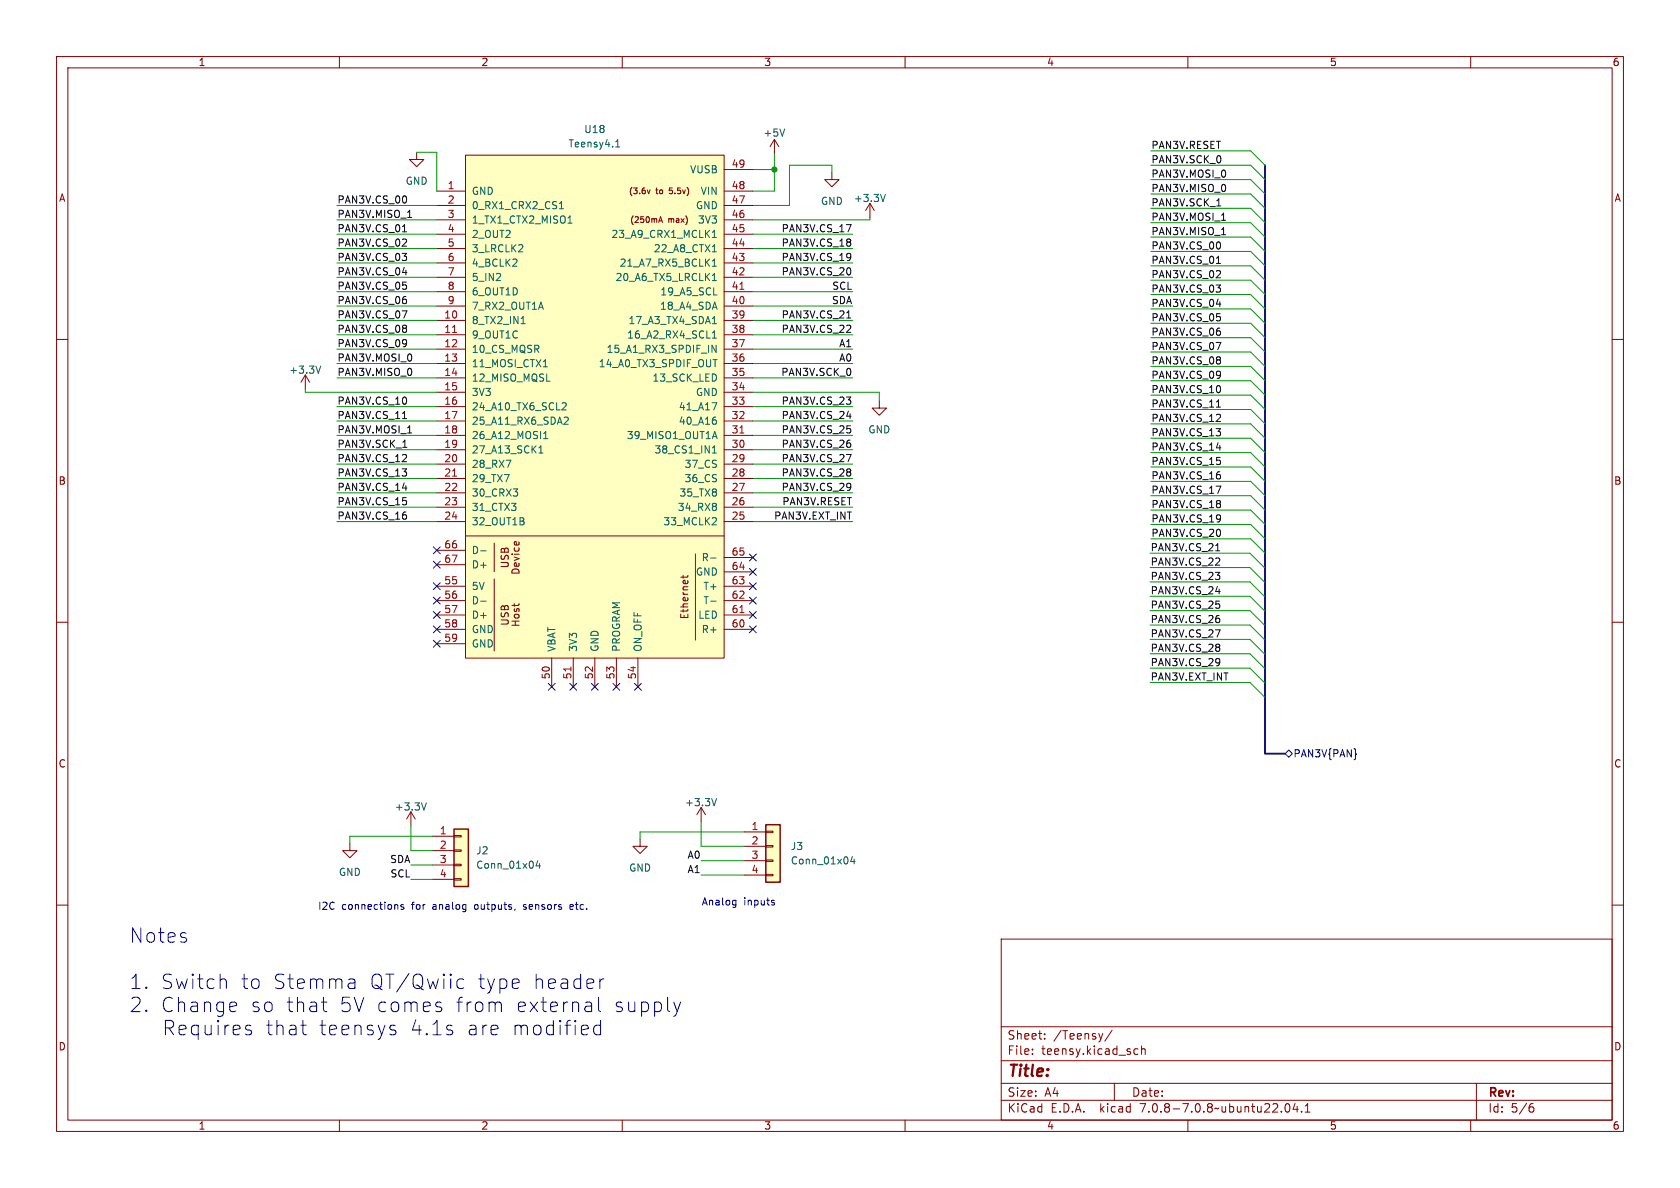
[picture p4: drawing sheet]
<svg xmlns="http://www.w3.org/2000/svg" width="297mm" height="210mm" viewBox="0 0 297 210" stroke-linecap="round" stroke-linejoin="round" font-family="sans-serif">
<g fill="none" stroke="#840000" stroke-width=".18">
<path d="M10 10h277v190h-277zM12 12h273v186h-273zM60 10v2M110 10v2M160 10v2M210 10v2M260 10v2M73.7 26.9v1.3h1.2l-1.2 1.3-1.3-1.3h1.3M77.2 33.8h5.1M77.2 38.9h5.1M77.2 36.3h5.1M82.3 27.4h45.7v88.9h-45.7z"/>
<path d="M114.9 33.6l-.2 .6M116.4 39.3l.4-1 .3 1M116.5 39h.5M128 33.8h5.1M128 30h5.1M128 38.9h5.1M128 36.3h5.1M136.9 24.6l-.8 1.3M136.9 24.6v2.6M136.9 24.6l.8 1.3M147.1 30.5v1.3h-1.3l1.3 1.2 1.2-1.2h-1.2M153.8 35.9l-.8 1.3"/>
<path d="M153.8 35.9v2.6M153.8 35.9l.8 1.3M10 60h2M77.2 56.6h5.1M77.2 59.2h5.1M77.2 54.1h5.1M77.2 51.6h5.1M77.2 49h5.1M77.2 46.5h5.1M77.2 43.9h5.1M77.2 41.4h5.1M128 56.6h5.1"/>
<path d="M128 59.2h5.1M128 54.1h5.1M128 51.6h5.1M128 49h5.1M128 46.5h5.1M128 43.9h5.1M128 41.4h5.1M285 60h2M54 66.3l-.8 1.3M54 66.3v2.5M54 66.3l.7 1.3M77.2 61.7h5.1"/>
<path d="M77.2 64.3h5.1M77.2 66.8h5.1M77.2 69.3h5.1M77.2 71.9h5.1M77.2 74.4h5.1M77.2 77h5.1M77.2 79.5h5.1M128 61.7h5.1M128 64.3h5.1M128 66.8h5.1M128 69.3h5.1M128 71.9h5.1"/>
<path d="M128 74.4h5.1M128 77h5.1M128 79.5h5.1M155.4 70.9v1.2h-1.2l1.2 1.3 1.3-1.3h-1.3M77.2 82h5.1M77.2 84.6h5.1M77.2 87.1h5.1M77.2 89.7h5.1M77.2 92.2h5.1M77.2 97.3h5.1M77.2 99.8h5.1M82.3 94.7h45.7"/>
<path d="M87.4 96v5.1M91 95.8l.2-.1 .1 .6M122.9 97.9v15.3M128 82h5.1M128 84.6h5.1M128 87.1h5.1M128 89.7h5.1M128 92.2h5.1M128 98.6h5.1M10 110h2M77.2 103.6h5.1M77.2 106.2h5.1"/>
<path d="M77.2 108.7h5.1M77.2 111.3h5.1M77.2 113.8h5.1M87.4 102.4v12.7M90.9 106.7v.5M91.8 106.7v.1M97.5 116.3v5.1M101.3 116.3v5.1M105.2 116.3v5.1M109 116.3v5.1M112.8 116.3v5.1M120.8 101.7v.5"/>
<path d="M121.6 101.7l-.2 .3h-1.1M128 103.6h5.1M128 106.2h5.1M128 108.7h5.1M128 111.3h5.1M128 101.1h5.1M285 110h2M10 160h2M61.8 149.1v1.3h-1.2l1.2 1.2 1.3-1.2h-1.3M72.6 143.5l-.7 1.3M72.6 143.5v2.6M72.6 143.5l.8 1.3"/>
<path d="M76.5 147.8h3.8M76.5 150.4h3.8M76.5 152.9h3.8M76.5 155.4h3.8M80.3 155.3h1.2v.3h-1.2zM80.3 152.8h1.2v.2h-1.2zM80.3 150.2h1.2v.3h-1.2zM80.3 147.7h1.2v.3h-1.2zM113.2 148.3v1.3h-1.3l1.3 1.3 1.2-1.3h-1.2M124 142.7l-.8 1.3M124 142.7v2.6M124 142.7l.7 1.3"/>
<path d="M131.6 147.1h3.8M131.6 149.6h3.8M131.6 152.1h3.8M131.6 154.7h3.8M135.4 154.6h1.3v.2h-1.3zM135.4 152h1.3v.3h-1.3zM135.4 149.5h1.3v.2h-1.3zM135.4 146.9h1.3v.3h-1.3zM285 160h2M177 166h108v32h-108zM60 198v2M110 198v2"/>
<path d="M160 198v2M177 194.5h108M177 191.5h108M177 187.5h108M177 181.5h108M182.5 186.3v.1M182.5 185.5v.1M184.7 183.6v.1M184.7 182.8v.1M196.6 182.1l-1.3 2M197 191.5v3M200.6 186.3h.6"/>
<path d="M200.6 185.5h.6M201.8 185.5l.2-.1 .4 .1 .1 .9M201.8 184.9v1.5M210 198v2M227.3 195.2l.2-.1a.81 .81 0 0 1 .6 .6 .81 .81 0 0 1-.3 .8l-.1 .1a.81 .81 0 0 1-.4-1.4zM229 195l-.4 1.1h.9M229.3 195.6v1M230.1 196.5v.1M230.7 196.6h.9M230.7 195.5l.5-.4v1.5M260 198v2M261 191.5v6.5"/>
<path d="M270.6 195.7h.3l.3 .3-.1 .5-.5 .1M271 195.1l-.4 .1"/>
</g>
<g fill="none" stroke="#006464" stroke-width=".18">
<path d="M98.9 36.9h.7M99 35.9l.3-.3v1.3M100.4 39.4h.7M108.8 26h.8M108.8 25.1l.4-.4v1.3M138.7 22.8l-.4 1.3M156.5 34.4l-.4 1.2M92.1 57.2h.7M125.9 57.2h.8M125.9 48.7l.4-.4v1.3M125.9 41.1l.4-.4v1.3M125.9 46.2l.4-.4v1.3"/>
<path d="M125.9 58.9l.4-.4v1.3M125.9 59.8h.8M125.9 49.6h.8M125.9 47.1h.8M125.9 44.5h.8M125.9 42h.8M126.2 56.1l.1-.1v1.2M126.2 52.1h.6M56.7 64.7l-.4 1.3M95.3 79.2l.3-.4v1.3M96.1 64.8h.7M96.1 77.5h.7"/>
<path d="M96.1 76.6l.4-.3v1.2M99.6 71.2l.4 .1 .1 .3-.8 .9h.8M99.9 73.7l.4 .1 .2 .3-.8 .9h.8M125.9 61l.7 1.3v-1.3M125.9 71.2h.8l-.5 1.3M125.9 79.2l.4-.4v1.3M126.1 77.2h.6M126.1 63.6h.7M126.4 76.3l.4 1.2M126.5 74.3l.2 .2-.2 .4M85 97.4h1M89.5 81.4h.8l-.5 1.2"/>
<path d="M95.3 80.1h.7M125.6 98.6h1M125.9 80.1h.8M126.5 91.6l.2 .2-.1 .3-.7 .7h.8M85 106.3h1M125.6 106.3h1M75.4 141.9l-.5 1.3M95.1 152.2l-.3 .9h.8M95.4 152.6v.9M126.7 141.2l-.5 1.2M150.7 151.4l-.3 .9h.8M151 151.9v.8"/>
</g>
<g fill="#ffffc2" stroke="#ffffc2" stroke-width=".18">
<path d="M82.3 27.4h45.7v88.9h-45.7z"/>
<path d="M135.4 145.8h2.5v10.2h-2.5z"/>
<path d="M80.3 146.6h2.5v10.1h-2.5z"/>
</g>
<path d="M80 58.8h.7M130.8 51.1h.7M130.8 76.5h.7M80 84.2h.7M100.9 117.9v.7M130.8 108.3h.7" fill="none" stroke="#a90000" stroke-width=".18"/>
<path d="M80.3 146.6h2.5v10.1h-2.5zM135.4 145.8h2.5v10.2h-2.5z" fill="none" stroke="#840000" stroke-width=".25"/>
<g fill="none" stroke="#000084" stroke-width=".18">
<path d="M76.6 99.2l1.2 1.2M76.6 96.7l1.2 1.2M77.8 99.2l-1.2 1.2M77.8 96.7l-1.2 1.2M132.5 97.9l1.2 1.3M133.7 97.9l-1.2 1.3M76.6 113.2l1.2 1.2M76.6 103l1.2 1.2M76.6 105.6l1.2 1.2M76.6 110.6l1.2 1.3M76.6 108.1l1.2 1.2M77.8 113.2l-1.2 1.2"/>
<path d="M77.8 103l-1.2 1.2M77.8 105.6l-1.2 1.2M77.8 110.6l-1.2 1.3M77.8 108.1l-1.2 1.2M132.5 103l1.2 1.2M132.5 110.6l1.2 1.3M132.5 105.6l1.2 1.2M132.5 108.1l1.2 1.2M132.5 100.5l1.2 1.2M133.7 100.5l-1.2 1.2M133.7 103l-1.2 1.2M133.7 110.6l-1.2 1.3"/>
<path d="M133.7 105.6l-1.2 1.2M133.7 108.1l-1.2 1.2M96.9 120.8l1.2 1.2M98.1 120.8l-1.2 1.2M100.7 120.8l1.3 1.2M102 120.8l-1.3 1.2M104.5 120.8l1.3 1.2M105.8 120.8l-1.3 1.2M108.4 120.8l1.2 1.2M109.6 120.8l-1.2 1.2M112.2 120.8l1.2 1.2M113.4 120.8l-1.2 1.2"/>
<path d="M227.8 132.6l.7 .6-.7 .7-.6-.7zM239.7 133.3h.1l-.1 .1"/>
</g>
<g fill="none" stroke="#0f0f0f" stroke-width=".18">
<path d="M71.8 34.7l.1 .4-.1 .7M72.1 38.4h.7M149.6 39.7h.9l-.6 1.3M215.1 36.4h.7M216 38.9h.7M71.1 54.9h.8l-.5 1.3M71.1 44.8h.8l-.4 .5M71.2 41h.7M71.2 48.2h.7M71.2 49.9h.6M71.8 42.3l.1 .2-.1 .3-.7 .7h.8M71.8 50.4l.1 .2-.1 .5"/>
<path d="M71.8 53l.1 .1-.1 .5M71.8 57.5l.1 .2-.1 .3M71.8 58.1l.1 .2-.1 .4M71.8 45.4v.5M149.7 56.2h.7M150.3 42.3l.1 .2-.1 .2M150.3 42.9l.1 .1-.1 .5M150.3 44.8v.1a1.07 1.07 0 0 1-.1 1M150.3 47.4l.1 .4-.1 .7M150.3 57.5l.1 .2-.1 .3-.7 .8h.8M150.4 45.3l-.1 .2M215 50.4h.8l-.5 .5"/>
<path d="M215 46.6h.8M215 53.8h.8M215.1 55.5h.6M215.6 42.9l.2 .3-.2 .7M215.6 47.9l.2 .2-.1 .3-.7 .7h.8M215.6 56l.2 .2-.2 .5M215.6 58.5l.2 .2-.2 .5M215.7 51v.5M216 41.5h.7M71.2 74h.7M71.2 79.1h.7M71.8 70.3l.1 .4-.1 .6"/>
<path d="M71.8 60.1a1.07 1.07 0 0 1-.1 1.1M71.9 60.6l-.1 .2M72.1 76.5h.7M149.6 70.2h.8l-.4 .5M149.7 73.6h.8M149.7 75.3h.6M150.3 70.7l.1 .2-.1 .5M150.3 75.8l.1 .2-.1 .5M150.3 78.4l.1 .1-.1 .5M215 60.5h.8l-.5 1.3M215 75.8h.8l-.5 .5M215 72h.8"/>
<path d="M215 79.2h.8M215.6 63.1l.2 .2-.2 .3M215.6 63.7l.2 .2-.2 .4M215.6 65.7h.1a1.07 1.07 0 0 1-.1 1.1M215.6 68.3l.2 .3-.2 .7M215.6 73.3l.2 .2-.1 .3-.7 .7h.8M215.7 76.4v.5M215.8 66.2l-.2 .1M71.1 82.9h.8l-.4 .5M71.2 86.3h.7M71.2 88h.6M71.8 80.4l.1 .2-.1 .3-.7 .7h.8"/>
<path d="M71.8 88.5l.1 .2-.1 .5M71.8 91.1l.1 .1-.1 .5M71.8 83.5v.5M149.6 80.3h.9l-.6 1.3M150.3 82.9l.1 .2-.1 .3M150.3 83.5l.1 .2-.1 .4M150.3 85.5a1.07 1.07 0 0 1-.1 1.1M150.4 86l-.1 .2M214.9 97.4h.7M215 85.9h.8l-.5 1.3M215.1 80.9h.6M215.5 98.7l.1 .2v.3l-.7 .7h.7"/>
<path d="M215.6 81.4l.2 .2-.2 .5M215.6 83.9l.2 .2-.2 .5M215.6 88.5l.2 .2-.2 .3M215.6 89.1l.2 .2-.2 .4M215.6 91.1h.1a1.07 1.07 0 0 1-.1 1.1M215.6 93.7l.2 .3-.2 .7M215.8 91.6l-.2 .1M214.9 111.3h.8l-.5 1.3M214.9 101.2h.7l-.4 .5M214.9 104.6h.8M215 106.3h.6M215.5 106.8l.1 .2-.1 .5"/>
<path d="M215.5 109.3l.1 .2-.1 .5M215.5 113.9l.1 .2-.1 .3M215.5 114.5l.1 .2-.1 .4M215.5 116.5h.1a1.07 1.07 0 0 1-.1 1.1M215.6 101.8v.5M215.6 117l-.1 .1"/>
</g>
<g fill="none" stroke="#0000c2" stroke-width=".18">
<path d="M71.4 160l-.3-.1-.2 .2v.2l.5 .1v.3h-.5M92.7 159.9l-.2 .2 .2 .2M101.2 159.9h-.3l-.2 .2 .1 .6h.4M129.7 159.1l.4 .1M130.1 159.1v1.1l-.2 .2M130.1 159.9l-.4 .1M136.6 159.6h.3v.2l-.1 .2h-.3M136.6 159.1l.3 .1M39.6 173l.4 .4v1.3M41.7 177.3l.1 .4-1.2 .3M56.8 177.1h1M57.3 178.7l.5 .1"/>
<path d="M61.9 173h.5l.3 .4v1.3M62.7 174.6l-.8 .1M62.7 173.7l-.8 .1M77.4 177.1l.6 .2M77.4 178l.6 .1 .1 .4-.4 .3h-.4M82 173.2l-.7-.2-.5 .5v.8l.2 .3 .3 .1 .7-.1M87.9 177.1l.6 .2 .1 .2v1.3M92.5 160.7h.1M101.3 160.2l-.6 .1M104.2 177.1l.4 .4v1.3M104.6 178.7l-.9 .1M104.6 177.7l-.9 .2"/>
<path d="M105.8 176.3v2.2l.4 .3M106 173v1.7M106.8 173a.65 .65 0 0 0-.8 .5M119.1 177.1l.6 1.7M119.7 178.8l-.3 .8M120.3 177.1l-.6 1.7M43.5 182l.9 .2 .1 .2-.1 .4-.8 .1M43.5 181.3l.3-.1 .6 .1M53.2 181.2h1M53.6 182.6l.1 .2 .5 .1M69.3 182.1l.6 .1 .1 .4-.4 .3h-.4M69.3 181.2l.6 .1"/>
<path d="M79.7 182.1l.3 .3-.1 .4-.2 .1M79.7 181.2l.2 .1M106.2 181.3l-.8-.1-.4 .5v.7l.2 .4 .2 .1 .8-.1M106.2 180.4v2.5"/>
</g>
<path d="M223.6 29.2v104h3.6" fill="none" stroke="#000084" stroke-width=".3"/>
<g fill="none" stroke="#009600" stroke-width=".18">
<path d="M59.6 38.9h17.6M59.6 36.3h17.6M73.7 26.9h3.5v6.9M133.1 30h3.8M136.9 27.2v6.6h-3.8M147.1 30.5v-1.3h-7.5v7.1h-6.5M153.8 38.5v.4h-20.7M203.5 29.2h17.6l2.5 2.6M203.5 34.3h17.6l2.5 2.5M203.5 26.7h17.6l2.5 2.5M203.5 31.8h17.6l2.5 2.5M203.5 36.8h17.6l2.5 2.6"/>
<path d="M203.5 39.4h17.6l2.5 2.5M59.6 43.9h17.6M59.6 41.4h17.6M59.6 54.1h17.6M59.6 59.2h17.6M59.6 56.6h17.6M59.6 46.5h17.6M59.6 49h17.6M59.6 51.6h17.6M133.1 43.9h17.6M133.1 41.4h17.6M133.1 54.1h17.6"/>
<path d="M133.1 59.2h17.6M133.1 56.6h17.6M133.1 46.5h17.6M133.1 49h17.6M133.1 51.6h17.6M203.5 52.1h17.6l2.5 2.5M203.5 57.2h17.6l2.5 2.5M203.5 59.7h17.6l2.5 2.5M203.5 44.5h17.6l2.5 2.5M203.5 47h17.6l2.5 2.5M203.5 49.5h17.6l2.5 2.6M203.5 54.6h17.6l2.5 2.6"/>
<path d="M203.5 41.9h17.6l2.5 2.6M54 68.8v.5h23.2M59.6 64.3h17.6M59.6 79.5h17.6M59.6 66.8h17.6M59.6 61.7h17.6M59.6 71.9h17.6M59.6 74.4h17.6M59.6 77h17.6M133.1 64.3h17.6M133.1 79.5h17.6M133.1 69.3h22.3v1.6"/>
<path d="M133.1 66.8h17.6M133.1 61.7h17.6M133.1 71.9h17.6M133.1 74.4h17.6M133.1 77h17.6M203.5 69.9h17.6l2.5 2.5M203.5 62.2h17.6l2.5 2.6M203.5 64.8h17.6l2.5 2.5M203.5 67.3h17.6l2.5 2.6M203.5 74.9h17.6l2.5 2.6M203.5 72.4h17.6l2.5 2.5M203.5 77.5h17.6l2.5 2.5"/>
<path d="M59.6 87.1h17.6M59.6 82h17.6M59.6 84.6h17.6M59.6 89.7h17.6M59.6 92.2h17.6M133.1 87.1h17.6M133.1 82h17.6M133.1 84.6h17.6M133.1 89.7h17.6M133.1 92.2h17.6M203.3 97.8h17.7l2.5 2.5M203.5 92.7h17.6l2.5 2.6"/>
<path d="M203.5 95.3h17.6l2.5 2.5M203.5 80h17.6l2.5 2.6M203.5 85.1h17.6l2.5 2.5M203.5 90.2h17.6l2.5 2.5M203.5 82.6h17.6l2.5 2.5M203.5 87.6h17.6l2.5 2.6M203.3 100.3h17.7l2.5 2.6M203.3 115.6h17.7l2.5 2.5M203.3 113h17.7l2.5 2.6M203.3 110.5h17.7l2.5 2.5M203.3 102.9h17.7l2.5 2.5M203.3 105.4h17.7l2.5 2.6"/>
<path d="M203.3 108h17.7l2.5 2.5M203.3 118.1h17.7l2.5 2.6M203.3 120.7h17.7l2.5 2.5M72.6 155.4h3.9M72.6 152.9h3.9M72.6 146.1v4.3h3.9M76.5 147.8h-14.7v1.3M124 145.3v4.3h7.6M124 154.7h7.6M124 152.1h7.6M131.6 147.1h-18.4v1.2"/>
</g>
<circle cx="136.9" cy="30" r=".46" fill="#009600" stroke="#009600" stroke-width=".18"/>
<g font-size="3.5" fill="#0000c2">
<text x="22.7" y="166.9">Notes</text>
<text x="22.7" y="175.1">1.</text>
<text x="22.7" y="179.2">2.</text>
<text x="28.2" y="175.1">Switch</text>
<text x="28.2" y="179.2">Change</text>
<text x="42.3" y="175.1">to</text>
<text x="44" y="179.2">so</text>
<text x="48" y="175.1">Stemma</text>
<text x="50.3" y="179.2">that</text>
<text x="59.7" y="179.2">5V comes</text>
<text x="65" y="175.1">QT/Qwiic</text>
<text x="80.1" y="179.2">from</text>
<text x="84" y="175.1">type</text>
<text x="90.7" y="179.2">external</text>
<text x="93.8" y="175.1">header</text>
<text x="108" y="179.2">supply</text>
<text x="28.4" y="183.2">Requires</text>
<text x="46.6" y="183.2">that</text>
<text x="56" y="183.2">teensys</text>
<text x="72" y="183.2">4.1s</text>
<text x="82" y="183.2">are</text>
<text x="89.9" y="183.2">modified</text>
</g>
<text font-size="2.8" fill="#840000" x="178" y="190.9">Title:</text>
<g font-size="2.1" fill="#840000">
<text x="178" y="184">Sheet:</text>
<text x="186.2" y="184">/Teensy/</text>
<text x="178" y="186.7">File:</text>
<text x="184.1" y="186.7">teensy.kicad_sch</text>
<text x="178" y="196.9">KiCad</text>
<text x="178" y="194.1">Size:</text>
<text x="184.7" y="194.1">A4</text>
<text x="185.7" y="196.9">E.D.A.</text>
<text x="194.6" y="196.9">kicad</text>
<text x="200" y="194.1">Date:</text>
<text x="201.8" y="196.9">7.0.8-7.0.8~ubuntu22.04.1</text>
<text x="263" y="194.3">Rev:</text>
<text x="263" y="196.9">Id:</text>
<text x="267.1" y="196.9">5/6</text>
</g>
<g font-size="1.8" fill="#840000">
<text x="35" y="11.9">1</text>
<text x="85" y="11.9">2</text>
<text x="135" y="11.9">3</text>
<text x="185" y="11.9">4</text>
<text x="235" y="11.9">5</text>
<text x="285" y="11.9">6</text>
<text x="10.3" y="35.9">A</text>
<text x="285.3" y="35.9">A</text>
<text x="10.3" y="85.9">B</text>
<text x="285.3" y="85.9">B</text>
<text x="90.2" y="100.6" transform="rotate(-90 90.2 100.6)">USB</text>
<text x="92.1" y="101.7" transform="rotate(-90 92.1 101.7)">Device</text>
<text x="90.2" y="110.7" transform="rotate(-90 90.2 110.7)">USB</text>
<text x="92.1" y="110.9" transform="rotate(-90 92.1 110.9)">Host</text>
<text x="121.9" y="109.6" transform="rotate(-90 121.9 109.6)">Ethernet</text>
<text x="10.3" y="135.9">C</text>
<text x="285.3" y="135.9">C</text>
<text x="10.3" y="185.9">D</text>
<text x="285.3" y="185.9">D</text>
<text x="35" y="199.9">1</text>
<text x="85" y="199.9">2</text>
<text x="135" y="199.9">3</text>
<text x="185" y="199.9">4</text>
<text x="235" y="199.9">5</text>
<text x="285" y="199.9">6</text>
</g>
<g font-size="1.8" fill="#006464">
<text x="103.2" y="23.7">U18</text>
<text x="100.4" y="26.3">Teensy4.1</text>
<text x="134.9" y="24.4">+5V</text>
<text x="71.6" y="32.9">GND</text>
<text x="83.3" y="34.6">GND</text>
<text x="121.9" y="30.8">VUSB</text>
<text x="123.8" y="34.6">VIN</text>
<text x="150.9" y="35.9">+3.3V</text>
<text x="83.3" y="37.2">0_RX1_CRX2_CS1</text>
<text x="83.3" y="39.7">1_TX1_CTX2_MISO1</text>
<text x="122.9" y="37.2">GND</text>
<text x="123.3" y="39.7">3V3</text>
<text x="145" y="36.4">GND</text>
<text x="83.3" y="44.8">3_LRCLK2</text>
<text x="83.3" y="47.3">4_BCLK2</text>
<text x="83.3" y="42.3">2_OUT2</text>
<text x="108" y="42.3">23_A9_CRX1_MCLK1</text>
<text x="109.4" y="47.3">21_A7_RX5_BCLK1</text>
<text x="115.5" y="44.8">22_A8_CTX1</text>
<text x="83.3" y="49.9">5_IN2</text>
<text x="83.3" y="52.4">6_OUT1D</text>
<text x="108.7" y="49.9">20_A6_TX5_LRCLK1</text>
<text x="116.6" y="52.4">19_A5_SCL</text>
<text x="83.3" y="57.5">8_TX2_IN1</text>
<text x="83.3" y="55">7_RX2_OUT1A</text>
<text x="111" y="57.5">17_A3_TX4_SDA1</text>
<text x="116.6" y="55">18_A4_SDA</text>
<text x="83.3" y="60">9_OUT1C</text>
<text x="83.3" y="62.6">10_CS_MQSR</text>
<text x="83.3" y="65.1">11_MOSI_CTX1</text>
<text x="105.8" y="65.1">14_A0_TX3_SPDIF_OUT</text>
<text x="107.1" y="62.6">15_A1_RX3_SPDIF_IN</text>
<text x="110.8" y="60">16_A2_RX4_SCL1</text>
<text x="51" y="66.3">+3.3V</text>
<text x="83.3" y="67.7">12_MISO_MQSL</text>
<text x="83.3" y="70.2">3V3</text>
<text x="115.2" y="67.7">13_SCK_LED</text>
<text x="122.9" y="70.2">GND</text>
<text x="83.3" y="72.7">24_A10_TX6_SCL2</text>
<text x="83.3" y="75.3">25_A11_RX6_SDA2</text>
<text x="83.3" y="77.8">26_A12_MOSI1</text>
<text x="110.7" y="77.8">39_MISO1_OUT1A</text>
<text x="119.9" y="75.3">40_A16</text>
<text x="119.9" y="72.7">41_A17</text>
<text x="153.4" y="76.8">GND</text>
<text x="83.3" y="80.4">27_A13_SCK1</text>
<text x="83.3" y="82.9">28_RX7</text>
<text x="115.6" y="80.4">38_CS1_IN1</text>
<text x="120.9" y="82.9">37_CS</text>
<text x="83.3" y="85.4">29_TX7</text>
<text x="83.3" y="88">30_CRX3</text>
<text x="120" y="88">35_TX8</text>
<text x="120.9" y="85.4">36_CS</text>
<text x="83.3" y="90.5">31_CTX3</text>
<text x="83.3" y="93.1">32_OUT1B</text>
<text x="117.2" y="93.1">33_MCLK2</text>
<text x="119.7" y="90.5">34_RX8</text>
<text x="83.3" y="98.1">D-</text>
<text x="83.3" y="100.7">D+</text>
<text x="122.9" y="102">GND</text>
<text x="124" y="99.4">R-</text>
<text x="83.3" y="104.5">5V</text>
<text x="83.3" y="107">D-</text>
<text x="124.3" y="107">T-</text>
<text x="124.3" y="104.5">T+</text>
<text x="83.3" y="109.6">D+</text>
<text x="83.3" y="112.1">GND</text>
<text x="123.3" y="109.6">LED</text>
<text x="124" y="112.1">R+</text>
<text x="83.3" y="114.7">GND</text>
<text x="98.4" y="115.3" transform="rotate(-90 98.4 115.3)">VBAT</text>
<text x="102.2" y="115.3" transform="rotate(-90 102.2 115.3)">3V3</text>
<text x="106" y="115.3" transform="rotate(-90 106 115.3)">GND</text>
<text x="109.8" y="115.3" transform="rotate(-90 109.8 115.3)">PROGRAM</text>
<text x="113.6" y="115.3" transform="rotate(-90 113.6 115.3)">ON_OFF</text>
<text x="69.7" y="143.5">+3.3V</text>
<text x="121" y="142.7">+3.3V</text>
<text x="59.8" y="155">GND</text>
<text x="84.1" y="151.2">J2</text>
<text x="84.1" y="153.8">Conn_01x04</text>
<text x="111.1" y="154.3">GND</text>
<text x="139.7" y="150.5">J3</text>
<text x="139.7" y="153">Conn_01x04</text>
</g>
<g font-size="1.8" fill="#a90000">
<text x="129.2" y="29.7">49</text>
<text x="79" y="33.5">1</text>
<text x="129.2" y="33.5">48</text>
<text x="79" y="36.1">2</text>
<text x="79" y="38.6">3</text>
<text x="79" y="41.1">4</text>
<text x="129.2" y="41.1">45</text>
<text x="129.2" y="38.6">46</text>
<text x="129.2" y="36.1">47</text>
<text x="79" y="43.7">5</text>
<text x="79" y="46.2">6</text>
<text x="129.2" y="46.2">43</text>
<text x="129.2" y="43.7">44</text>
<text x="79" y="48.8">7</text>
<text x="79" y="51.3">8</text>
<text x="79" y="53.8">9</text>
<text x="129.2" y="53.8">40</text>
<text x="129.2" y="51.3">41</text>
<text x="129.2" y="48.8">42</text>
<text x="78.4" y="56.4">10</text>
<text x="78.4" y="58.9">11</text>
<text x="129.2" y="58.9">38</text>
<text x="129.2" y="56.4">39</text>
<text x="78.4" y="61.5">12</text>
<text x="78.4" y="64">13</text>
<text x="129.2" y="64">36</text>
<text x="129.2" y="61.5">37</text>
<text x="78.4" y="66.5">14</text>
<text x="78.4" y="69.1">15</text>
<text x="78.4" y="71.6">16</text>
<text x="129.2" y="71.6">33</text>
<text x="129.2" y="66.5">35</text>
<text x="129.2" y="69.1">34</text>
<text x="78.4" y="74.2">17</text>
<text x="78.4" y="76.7">18</text>
<text x="129.2" y="76.7">31</text>
<text x="129.2" y="74.2">32</text>
<text x="78.4" y="79.2">19</text>
<text x="78.4" y="81.8">20</text>
<text x="129.2" y="81.8">29</text>
<text x="129.2" y="79.2">30</text>
<text x="78.4" y="84.3">21</text>
<text x="78.4" y="86.9">22</text>
<text x="78.4" y="89.4">23</text>
<text x="129.2" y="89.4">26</text>
<text x="129.2" y="86.9">27</text>
<text x="129.2" y="84.3">28</text>
<text x="78.4" y="91.9">24</text>
<text x="129.2" y="91.9">25</text>
<text x="78.4" y="97">66</text>
<text x="78.4" y="99.6">67</text>
<text x="129.2" y="100.8">64</text>
<text x="129.2" y="98.3">65</text>
<text x="78.4" y="103.4">55</text>
<text x="78.4" y="105.9">56</text>
<text x="129.2" y="105.9">62</text>
<text x="129.2" y="103.4">63</text>
<text x="78.4" y="108.5">57</text>
<text x="78.4" y="111">58</text>
<text x="78.4" y="113.5">59</text>
<text x="129.2" y="111">60</text>
<text x="129.2" y="108.5">61</text>
<text x="97.3" y="120.2" transform="rotate(-90 97.3 120.2)">50</text>
<text x="101.1" y="120.2" transform="rotate(-90 101.1 120.2)">51</text>
<text x="104.9" y="120.2" transform="rotate(-90 104.9 120.2)">52</text>
<text x="108.7" y="120.2" transform="rotate(-90 108.7 120.2)">53</text>
<text x="112.5" y="120.2" transform="rotate(-90 112.5 120.2)">54</text>
<text x="77.7" y="147.6">1</text>
<text x="132.8" y="146.8">1</text>
<text x="132.8" y="149.4">2</text>
<text x="77.7" y="150.1">2</text>
<text x="77.7" y="152.7">3</text>
<text x="77.7" y="155.2">4</text>
<text x="132.8" y="151.9">3</text>
<text x="132.8" y="154.4">4</text>
</g>
<g font-size="1.8" fill="#0f0f0f">
<text x="203.5" y="26.4">PAN3V.RESET</text>
<text x="203.5" y="28.9">PAN3V.SCK_0</text>
<text x="203.5" y="34">PAN3V.MISO_0</text>
<text x="203.5" y="31.5">PAN3V.MOSI_0</text>
<text x="59.6" y="41.1">PAN3V.CS_01</text>
<text x="59.6" y="38.6">PAN3V.MISO_1</text>
<text x="59.6" y="36.1">PAN3V.CS_00</text>
<text x="138.1" y="41.1">PAN3V.CS_17</text>
<text x="203.5" y="36.6">PAN3V.SCK_1</text>
<text x="203.5" y="41.6">PAN3V.MISO_1</text>
<text x="203.5" y="39.1">PAN3V.MOSI_1</text>
<text x="59.6" y="43.7">PAN3V.CS_02</text>
<text x="59.6" y="46.2">PAN3V.CS_03</text>
<text x="138.1" y="43.7">PAN3V.CS_18</text>
<text x="138.1" y="46.2">PAN3V.CS_19</text>
<text x="203.5" y="46.7">PAN3V.CS_01</text>
<text x="203.5" y="44.2">PAN3V.CS_00</text>
<text x="59.6" y="48.8">PAN3V.CS_04</text>
<text x="59.6" y="51.3">PAN3V.CS_05</text>
<text x="59.6" y="53.8">PAN3V.CS_06</text>
<text x="138.1" y="48.8">PAN3V.CS_20</text>
<text x="147" y="53.8">SDA</text>
<text x="147" y="51.3">SCL</text>
<text x="203.5" y="49.3">PAN3V.CS_02</text>
<text x="203.5" y="51.8">PAN3V.CS_03</text>
<text x="59.6" y="58.9">PAN3V.CS_08</text>
<text x="59.6" y="56.4">PAN3V.CS_07</text>
<text x="138.1" y="56.4">PAN3V.CS_21</text>
<text x="138.1" y="58.9">PAN3V.CS_22</text>
<text x="203.5" y="59.4">PAN3V.CS_06</text>
<text x="203.5" y="56.9">PAN3V.CS_05</text>
<text x="203.5" y="54.3">PAN3V.CS_04</text>
<text x="59.6" y="61.5">PAN3V.CS_09</text>
<text x="59.6" y="64">PAN3V.MOSI_0</text>
<text x="148.2" y="61.5">A1</text>
<text x="148.2" y="64">A0</text>
<text x="203.5" y="64.5">PAN3V.CS_08</text>
<text x="203.5" y="62">PAN3V.CS_07</text>
<text x="59.6" y="71.6">PAN3V.CS_10</text>
<text x="59.6" y="66.5">PAN3V.MISO_0</text>
<text x="138" y="66.5">PAN3V.SCK_0</text>
<text x="138.1" y="71.6">PAN3V.CS_23</text>
<text x="203.5" y="69.6">PAN3V.CS_10</text>
<text x="203.5" y="67">PAN3V.CS_09</text>
<text x="59.6" y="76.7">PAN3V.MOSI_1</text>
<text x="59.6" y="74.2">PAN3V.CS_11</text>
<text x="138.1" y="74.2">PAN3V.CS_24</text>
<text x="138.1" y="76.7">PAN3V.CS_25</text>
<text x="203.5" y="72.1">PAN3V.CS_11</text>
<text x="203.5" y="77.2">PAN3V.CS_13</text>
<text x="203.5" y="74.7">PAN3V.CS_12</text>
<text x="59.6" y="81.8">PAN3V.CS_12</text>
<text x="59.6" y="79.2">PAN3V.SCK_1</text>
<text x="138.1" y="79.2">PAN3V.CS_26</text>
<text x="138.1" y="81.8">PAN3V.CS_27</text>
<text x="203.5" y="82.3">PAN3V.CS_15</text>
<text x="203.5" y="79.7">PAN3V.CS_14</text>
<text x="59.6" y="84.3">PAN3V.CS_13</text>
<text x="59.6" y="89.4">PAN3V.CS_15</text>
<text x="59.6" y="86.9">PAN3V.CS_14</text>
<text x="138.1" y="86.9">PAN3V.CS_29</text>
<text x="138.1" y="84.3">PAN3V.CS_28</text>
<text x="138.2" y="89.4">PAN3V.RESET</text>
<text x="203.5" y="89.9">PAN3V.CS_18</text>
<text x="203.5" y="87.4">PAN3V.CS_17</text>
<text x="203.5" y="84.8">PAN3V.CS_16</text>
<text x="59.6" y="91.9">PAN3V.CS_16</text>
<text x="136.8" y="91.9">PAN3V.EXT_INT</text>
<text x="203.5" y="92.4">PAN3V.CS_19</text>
<text x="203.5" y="95">PAN3V.CS_20</text>
<text x="203.3" y="100.1">PAN3V.CS_22</text>
<text x="203.3" y="97.5">PAN3V.CS_21</text>
<text x="203.3" y="107.7">PAN3V.CS_25</text>
<text x="203.3" y="105.1">PAN3V.CS_24</text>
<text x="203.3" y="102.6">PAN3V.CS_23</text>
<text x="203.3" y="110.2">PAN3V.CS_26</text>
<text x="203.3" y="112.8">PAN3V.CS_27</text>
<text x="203.3" y="117.8">PAN3V.CS_29</text>
<text x="203.3" y="115.3">PAN3V.CS_28</text>
<text x="203.3" y="120.4">PAN3V.EXT_INT</text>
<text x="68.9" y="152.6">SDA</text>
<text x="68.9" y="155.2">SCL</text>
<text x="121.5" y="151.9">A0</text>
<text x="121.5" y="154.4">A1</text>
</g>
<text font-size="1.8" fill="#000084" x="228.6" y="134.1">PAN3V{PAN}</text>
<g font-size="1.8" fill="#0000c2">
<text x="56.1" y="160.9">I2C</text>
<text x="60.4" y="160.9">connections</text>
<text x="72.9" y="160.9">for</text>
<text x="76.8" y="160.9">analog</text>
<text x="84.3" y="160.9">outputs,</text>
<text x="93.2" y="160.9">sensors</text>
<text x="101.6" y="160.9">etc.</text>
<text x="124" y="160.2">Analog</text>
<text x="131.5" y="160.2">inputs</text>
</g>
<g font-size="1.4" fill="#840000">
<text x="111.1" y="34.5">(3.6v</text>
<text x="116" y="34.5">to</text>
<text x="118.5" y="34.5">5.5v)</text>
<text x="111.3" y="39.6">(250mA</text>
<text x="118.1" y="39.6">max)</text>
</g>
</svg>
